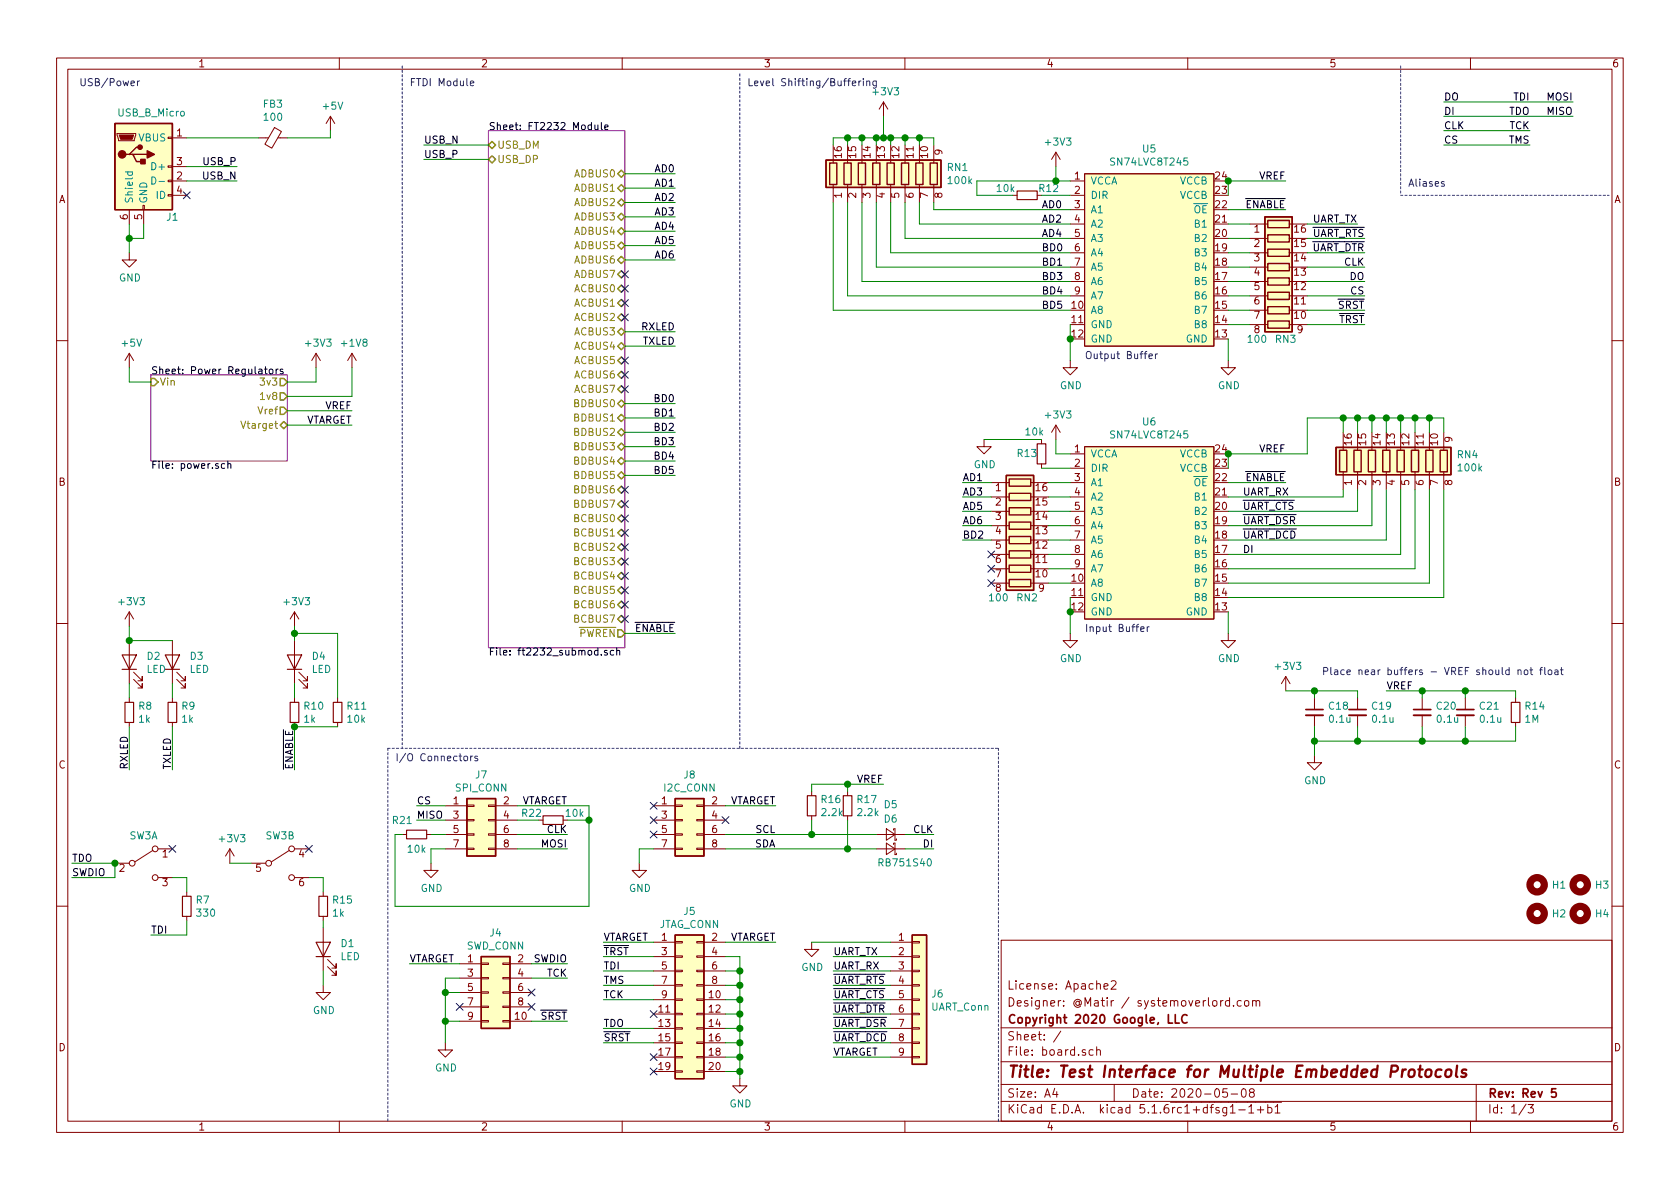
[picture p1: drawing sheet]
<svg xmlns="http://www.w3.org/2000/svg" width="297mm" height="210mm" viewBox="0 0 297 210" stroke-linecap="round" stroke-linejoin="round" font-family="sans-serif">
<g fill="none" stroke="#840000" stroke-width=".18">
<path d="M10 10.3h277v189.9h-277zM12 12.2h273v186.1h-273zM60 10.3v1.9M110 10.3v1.9M156.2 18l-.8 1.3M156.2 18v2.6M156.2 18l.8 1.3M160 10.3v1.9M210 10.3v1.9M260 10.3v1.9M20.7 23.6h3.3v.3l-.3 1h-2.7zM22.9 37.1v2.5"/>
<path d="M25.3 36.3h.2v.8h-.2zM25.4 37.1v2.5M29.7 34.4h.8v.3h-.8zM29.7 31.9h.8v.2h-.8zM29.7 29.3h.8v.3h-.8zM29.7 24.3h.8v.2h-.8zM30.5 34.5h2.5M30.5 24.4h2.5M30.5 32h2.5M30.5 29.5h2.5M45.7 24.4h1.8M48.5 22.5l1.3 .8-1.7 2.9-1.3-.7z"/>
<path d="M49.1 24.4h1.7M58.4 20.6l-.7 1.2M58.4 20.6v2.5M58.4 20.6l.8 1.2M147.3 28.2v.6M147.3 32.6v3.2M149.9 28.2v.6M149.9 32.6v3.2M152.4 28.2v.6M152.4 32.6v3.2M154.9 28.2v.6M154.9 32.6v3.2"/>
<path d="M157.5 28.2v.6M157.5 32.6v3.2M160 28.2v.6M160 32.6v3.2M162.6 28.2v.6M162.6 32.6v3.2M165.1 25.6v3.2M165.1 32.6v3.2M179.1 34.5h.7M186.7 26.9l-.8 1.3M186.7 26.9v2.6M186.7 26.9l.8 1.3"/>
<path d="M189.2 39.6h2.6M189.2 34.5h2.6M189.2 32h2.6M189.2 37.1h2.6M191.8 30.7h22.8v30.5h-22.8zM221 39.6h3.2M228 39.6h.6M22.9 44.7v1.3h1.2l-1.2 1.2-1.3-1.2h1.3M189.2 42.2h2.6M189.2 44.7h2.6M189.2 47.2h2.6M189.2 49.8h2.6"/>
<path d="M189.2 52.3h2.6M221 42.2h3.2M221 44.7h3.2M221 47.2h3.2M221 49.8h3.2M221 52.3h3.2M221 54.9h3.2M221 57.4h3.2M228 42.2h.6M228 44.7h.6M228 47.2h.6M228 49.8h.6"/>
<path d="M228 52.3h.6M228 54.9h.6M228 57.4h3.1M10 60.2h2M22.9 62.5l-.8 1.2M22.9 62.5v2.5M22.9 62.5l.7 1.2M55.9 62.5l-.8 1.2M55.9 62.5v2.5M55.9 62.5l.7 1.2M62.2 62.5l-.7 1.2M62.2 62.5v2.5"/>
<path d="M62.2 62.5l.8 1.2M174 77.7v1.3h1.3l-1.3 1.3-1.3-1.3h1.3M184.1 77.7v.8M186.7 75.2v2.5M186.7 75.2l-.8 1.2M186.7 75.2l.8 1.2M189.2 63.7v1.3h1.3l-1.3 1.3-1.2-1.3h1.2M191.8 79h22.8v30.5h-22.8zM217.2 63.7v1.3h1.2l-1.2 1.3-1.3-1.3h1.3M237.5 79v.6M240 79v.6M242.6 79v.6"/>
<path d="M245.1 79v.6M247.6 79v.6M250.2 79v.6M252.7 79v.6M255.3 76.4v3.2M285 60.2h2M175.3 85.3h3.1M175.3 87.9h3.1M175.3 90.4h3.1M175.3 93h3.1M175.3 95.5h3.1M175.3 98h3.1"/>
<path d="M182.2 85.3h.7M182.2 87.9h.7M182.2 90.4h.7M182.2 93h.7M182.2 95.5h.7M182.2 98h.7M184.1 82v.8M189.2 80.3h2.6M189.2 82.8h2.6M189.2 85.3h2.6M189.2 87.9h2.6M189.2 90.4h2.6"/>
<path d="M189.2 93h2.6M189.2 95.5h2.6M189.2 98h2.6M237.5 83.4v3.2M240 83.4v3.2M242.6 83.4v3.2M245.1 83.4v3.2M247.6 83.4v3.2M250.2 83.4v3.2M252.7 83.4v3.2M255.3 83.4v3.2M10 110.3h2"/>
<path d="M22.9 108.2v2.5M22.9 113.3v7.6M22.9 108.2l-.8 1.3M22.9 108.2l.7 1.3M23.6 118.9l1.5 1.5v-.8v.8h-.7M30.5 113.3v7.6M31.2 118.9l1.6 1.5v-.8v.8h-.8M52.1 108.2v2.5M52.1 113.3v7.6M52.1 108.2l-.8 1.3M52.1 108.2l.7 1.3M52.8 118.9l1.6 1.5v-.8v.8h-.8"/>
<path d="M175.3 100.6h3.1M175.3 103.1h3.1M182.2 100.6h.7M182.2 103.1h3.2M189.2 112v1.3h1.3l-1.3 1.2-1.2-1.2h1.2M189.2 100.6h2.6M217.2 112v1.3h1.2l-1.2 1.2-1.3-1.2h1.3M227.3 119.6l-.7 1.3M227.3 119.6v2.6M227.3 119.6l.8 1.3M285 110.3h2M22.9 123.4v.8"/>
<path d="M22.9 127.8v.7M23.6 120.1l1.5 1.6v-.8v.8h-.7M30.5 123.4v.8M30.5 127.8v.7M31.2 120.1l1.6 1.6v-.8v.8h-.8M52.1 123.4v.8M52.1 127.8v.7M52.8 120.1l1.6 1.6v-.8v.8h-.8M59.7 123.4v.8M59.7 127.8v.7M143.5 139.9v.8M149.9 139.9v.8"/>
<path d="M232.4 133.6v1.3h1.3l-1.3 1.2-1.3-1.2h1.3M232.4 123.4v2.1M232.4 126.5v2M240 123.4v2.1M240 126.5v2M251.5 123.4v2.1M251.5 126.5v2M259.1 123.4v2.1M259.1 126.5v2M268 123.4v.8M268 127.8v.7M20.3 152.6h2.6"/>
<path d="M27.1 150.4l-3.2 2M27.9 150.1h2.6M27.9 155.2h2.6M33 157.7v.8M40.6 150.1l-.7 1.3M40.6 150.1v2.5M40.6 150.1l.8 1.3M44.4 152.6h2.6M51.2 150.4l-3.2 2M52.1 150.1h2.5M52.1 155.2h2.5M57.1 157.7v.8"/>
<path d="M71.1 147.6h.8M75.4 147.6h.8M76.2 152.6v1.3h1.3l-1.3 1.3-1.3-1.3h1.3M78.7 150.1h3.8M78.7 142.5h3.8M78.7 145h3.8M78.7 147.6h3.8M82.5 150h1.3v.2h-1.3zM82.5 147.4h1.3v.3h-1.3zM82.5 142.4h1.3v.2h-1.3zM82.5 144.9h1.3v.3h-1.3zM86.4 150h1.2v.2h-1.2z"/>
<path d="M86.4 147.4h1.2v.3h-1.2zM86.4 142.4h1.2v.2h-1.2zM86.4 144.9h1.2v.3h-1.2zM87.6 150.1h3.8M87.6 142.5h3.8M87.6 145h3.8M87.6 147.6h3.8M99.6 145h.7M113 152.6v1.3h1.3l-1.3 1.3-1.2-1.3h1.2M115.6 150.1h3.8M115.6 142.5h3.8M115.6 145h3.8"/>
<path d="M115.6 147.6h3.8M119.4 150h1.2v.2h-1.2zM119.4 147.4h1.2v.3h-1.2zM119.4 142.4h1.2v.2h-1.2zM119.4 144.9h1.2v.3h-1.2zM123.2 150h1.3v.2h-1.3zM123.2 147.4h1.3v.3h-1.3zM123.2 142.4h1.3v.2h-1.3zM123.2 144.9h1.3v.3h-1.3zM124.5 150.1h3.8M124.5 142.5h3.8M124.5 145h3.8"/>
<path d="M124.5 147.6h3.8M143.5 144.3v.7M149.9 144.3v.7M154.9 150.1h5.1M154.9 147.6h5.1M156.7 149.1l1.5 1-1.5 1zM156.7 146.6l1.5 1-1.5 1zM158 149.3v-.2h.2v2h.3v-.2M158 146.8v-.2h.2v2h.3v-.3M10 160.2h2M33 162v.8M57.1 174.2v1.3h1.3l-1.3 1.3-1.2-1.3h1.2"/>
<path d="M57.1 162v.8M57.1 164.1v7.6M57.9 170.9l1.5 1.6v-.8v.8h-.7M57.9 169.7l1.5 1.5v-.8v.8h-.7M81.3 170.4h3.8M81.3 173h3.8M81.3 175.5h3.8M81.3 178h3.8M85.1 177.9h1.3v.3h-1.3zM85.1 172.8h1.3v.3h-1.3zM85.1 170.3h1.3v.3h-1.3zM85.1 175.4h1.3v.2h-1.3z"/>
<path d="M88.9 177.9h1.3v.3h-1.3zM88.9 172.8h1.3v.3h-1.3zM88.9 170.3h1.3v.3h-1.3zM88.9 175.4h1.3v.2h-1.3zM90.2 170.4h3.8M90.2 173h3.8M90.2 175.5h3.8M90.2 178h3.8M115.6 166.6h3.8M115.6 169.2h3.8M115.6 171.7h3.8M115.6 174.2h3.8"/>
<path d="M115.6 176.8h3.8M115.6 179.3h3.8M119.4 179.2h1.2v.2h-1.2zM119.4 174.1h1.2v.3h-1.2zM119.4 171.6h1.2v.2h-1.2zM119.4 169h1.2v.3h-1.2zM119.4 166.5h1.2v.2h-1.2zM119.4 176.7h1.2v.2h-1.2zM123.2 179.2h1.3v.2h-1.3zM123.2 174.1h1.3v.3h-1.3zM123.2 171.6h1.3v.2h-1.3zM123.2 169h1.3v.3h-1.3z"/>
<path d="M123.2 166.5h1.3v.2h-1.3zM123.2 176.7h1.3v.2h-1.3zM124.5 166.6h3.8M124.5 169.2h3.8M124.5 171.7h3.8M124.5 174.2h3.8M124.5 176.8h3.8M124.5 179.3h3.8M143.5 166.6v1.3h1.3l-1.3 1.3-1.3-1.3h1.3M157.5 166.6h3.8M157.5 169.2h3.8M157.5 171.7h3.8"/>
<path d="M157.5 174.2h3.8M157.5 176.8h3.8M157.5 179.3h3.8M161.3 179.2h1.3v.2h-1.3zM161.3 174.1h1.3v.3h-1.3zM161.3 171.6h1.3v.2h-1.3zM161.3 169h1.3v.3h-1.3zM161.3 166.5h1.3v.2h-1.3zM161.3 176.7h1.3v.2h-1.3zM177 166.3h108v32h-108zM195.2 174.4l.7-.1-.1-.3-.4-.1-.2 .2 .1 .7h.5M196.5 173.6l.2-.2h.4l.2 .5-.9 1h.9"/>
<path d="M215.8 176.9v1M216.3 176.9l-.3 .1-.2 .2M217.4 177l-.4-.1-.3 .3v.6l.3 .1 .4-.1M217.4 176.4v1.5M218.1 177.8v.1M219.5 177l-.5-.1-.3 .3 .1 .6 .2 .1 .5-.1M220.1 177.1l.2-.2 .5 .2v.7l-.3 .1-.4-.1zM221.5 177.1l.2-.2 .3 .1 .1 .9M221.5 176.9v1M222.1 177.1l.2-.2 .4 .1v.9M285 160.2h2M60 198.3v1.9"/>
<path d="M78.7 184.4v1.3h1.3l-1.3 1.2-1.2-1.2h1.2M81.3 180.6h3.8M85.1 180.5h1.3v.2h-1.3zM88.9 180.5h1.3v.2h-1.3zM90.2 180.6h3.8M110 198.3v1.9M115.6 181.9h3.8M115.6 184.4h3.8M115.6 186.9h3.8M115.6 189.5h3.8M119.4 181.7h1.2v.3h-1.2zM119.4 184.3h1.2v.2h-1.2z"/>
<path d="M119.4 186.8h1.2v.3h-1.2zM119.4 189.4h1.2v.2h-1.2zM123.2 181.7h1.3v.3h-1.3zM123.2 184.3h1.3v.2h-1.3zM123.2 186.8h1.3v.3h-1.3zM123.2 189.4h1.3v.2h-1.3zM124.5 181.9h3.8M124.5 184.4h3.8M124.5 186.9h3.8M124.5 189.5h3.8M130.8 190.7v1.3h1.3l-1.3 1.3-1.3-1.3h1.3M157.5 181.9h3.8"/>
<path d="M157.5 184.4h3.8M157.5 186.9h3.8M160 198.3v1.9M161.3 181.7h1.3v.3h-1.3zM161.3 184.3h1.3v.2h-1.3zM161.3 186.8h1.3v.3h-1.3zM177 194.8h108M177 191.8h108M177 187.8h108M177 181.8h108M186.5 192.5l-.4 1h1M186.8 193v1"/>
<path d="M187.6 182.3l-1.3 2M193.3 185.7l-.5-.1-.2 .3 .1 .6h.6M193.9 185.7h.1a.37 .37 0 0 1 .6 .1v.8M193.9 185.1v1.5M197 191.8v3M210 198.3v1.9M215.9 194.9h10.7M216.9 195.8v1.2l-.3 .3h-.3M216.9 195.9l-.4-.1-.3 .3 .1 .6h.6M217 192.5h-.7l-.1 .7 .2-.1 .5 .1 .1 .2v.5l-.2 .1-.6-.1M217.5 195.8l.5-.5v1.5M217.5 196.8h.9"/>
<path d="M217.7 193.5h1.1M219 196.3h1.2M219.6 192.7l.4-.2a.94 .94 0 0 1 0 1.5 .82 .82 0 0 1-.4-1.3zM220.8 195.8l.4-.5v1.5M220.8 196.8h.9M221.2 193.2l-.3-.3 .1-.2 .2-.2 .4 .1 .2 .2-.1 .2-.6 .2a.48 .48 0 0 0-.1 .7l.2 .1 .5-.1a.48 .48 0 0 0-.1-.7h-.1M222.3 196.3h1.1M222.9 195.7v1.1M224.2 195.9l.4-.1 .3 .3-.1 .6-.2 .1-.4-.1M224.2 195.3v1.5M225.5 195.8l.4-.5v1.5M225.5 196.8h.8"/>
<path d="M260 198.3v1.9M261 191.8v6.5M269.8 195.2l-1.2 2M270.2 195.3h.9l-.5 .6 .4 .1v.7l-.2 .1-.6-.1"/>
<circle cx="23.4" cy="152.6" r=".51"/>
<circle cx="27.4" cy="155.2" r=".51"/>
<circle cx="27.4" cy="150.1" r=".51"/>
<circle cx="47.5" cy="152.6" r=".51"/>
<circle cx="51.6" cy="155.2" r=".51"/>
<circle cx="51.6" cy="150.1" r=".51"/>
</g>
<path d="M230.9 125.5h3M238.5 125.5h3.1M249.9 125.5h3.1M257.6 125.5h3M206.6 179.4v1.5h.7M207.8 179.4v1.5h.7M209.9 179.6a.7 .7 0 0 0-.9 .2 .7 .7 0 0 0 .1 .9 .55 .55 0 0 0 .8 .1M275.1 192.5h-.7l-.1 .7 .2-.1 .5 .1 .2 .2-.1 .5-.2 .1-.6-.1" fill="none" stroke="#840000" stroke-width=".3"/>
<path d="M249.3 189.2a.51 .51 0 0 1 .8 .3v.6a.54 .54 0 0 1-.6 .4 .54 .54 0 0 1-.5-.4l.1-.6zM250.8 189.1h.7M251.1 188.4l-.2 1.8 .1 .1 .4 .1M252.2 189.3a.53 .53 0 0 1 .5-.2 .53 .53 0 0 1 .4 .4l-.1 .6a.54 .54 0 0 1-.5 .4 .54 .54 0 0 1-.5-.4zM254.9 189.2a.68 .68 0 0 0-1 .3l-.1 .6 .1 .2 .2 .1 .6-.1M255.7 189.3a.53 .53 0 0 1 .5-.2 .53 .53 0 0 1 .4 .4v.6a.54 .54 0 0 1-.6 .4 .54 .54 0 0 1-.5-.4zM257.6 188.4l-.2 1.8 .3 .2M259.3 189.2a.49 .49 0 0 0-.8 .3v.2l.5 .1 .3 .3-.4 .3-.6-.1" fill="none" stroke="#840000" stroke-width=".41"/>
<path d="M86.4 23.1h24.1v91.4h-24.1zM26.7 66.3h24.1v15.2h-24.1z" fill="none" stroke="#840084" stroke-width=".18"/>
<g fill="none" stroke="#000" stroke-width=".18">
<path d="M105.2 22.1v.8h.3l.2-.1M105.7 22.1v.8M106.3 21.7v1.1l.2 .1M106.9 22.5l.6-.1v-.3h-.4l-.2 .2 .1 .6h.5M46.8 65.3h.4M46.9 64.8v1.1l.3 .2M47.7 65.4l.1-.1 .4 .1 .1 .5-.2 .2h-.3l-.1-.1zM48.8 65.3v.8M49.2 65.3h-.3l-.1 .2M50 65.3h-.3l-.2 .2 .1 .1 .4 .2v.3h-.5M39.7 82h-.3l-.3 .2 .1 .6h.5M40.3 82.1l.2-.1h.3v.8"/>
<path d="M40.3 81.6v1.2M106.3 115.7v.1M107.3 115.1l-.3-.1-.1 .2v.2l.4 .1v.3h-.4M108.5 115.1l-.4-.1-.2 .2 .1 .6h.5M109 115.1l.2-.1 .3 .1 .1 .7M109 114.6v1.2"/>
</g>
<g fill="none" stroke="#848400" stroke-width=".25">
<path d="M86.4 25.6l.6-.6 .6 .6-.6 .7zM86.4 28.2l.6-.6 .6 .6-.6 .6zM109.2 38.3l.7-.6 .6 .6-.6 .7zM109.2 35.8l.7-.6 .6 .6-.6 .6zM109.2 33.3l.7-.7 .6 .7-.6 .6zM109.2 30.7l.7-.6 .6 .6-.6 .7zM109.2 58.7l.7-.7 .6 .7-.6 .6zM109.2 56.1l.7-.6 .6 .6-.6 .7zM109.2 53.6l.7-.6 .6 .6-.6 .6zM109.2 51l.7-.6 .6 .6-.6 .7zM109.2 48.5l.7-.6 .6 .6-.6 .6zM109.2 46l.7-.7 .6 .7-.6 .6z"/>
<path d="M109.2 43.4l.7-.6 .6 .6-.6 .7zM109.2 40.9l.7-.6 .6 .6-.6 .6zM26.7 66.9h.6l.6 .7-.6 .6h-.6zM49.5 66.9h.7l.6 .7-.6 .6h-.7zM49.5 69.5h.7l.6 .6-.6 .6h-.7zM49.5 72h.7l.6 .6-.6 .7h-.7zM50.2 74.5l.6 .7-.6 .6-.7-.6zM109.2 79l.7-.6 .6 .6-.6 .6zM109.2 76.4l.7-.6 .6 .6-.6 .7zM109.2 73.9l.7-.6 .6 .6-.6 .6zM109.2 71.4l.7-.7 .6 .7-.6 .6zM109.2 68.8l.7-.6 .6 .6-.6 .7z"/>
<path d="M109.2 66.3l.7-.6 .6 .6-.6 .6zM109.2 61.2l.7-.6 .6 .6-.6 .6zM109.9 63.1l.6 .6-.6 .7-.7-.7zM109.2 99.3l.7-.6 .6 .6-.6 .6zM109.2 96.8l.7-.7 .6 .7-.6 .6zM109.2 94.2l.7-.6 .6 .6-.6 .7zM109.2 91.7l.7-.6 .6 .6-.6 .6zM109.2 89.1l.7-.6 .6 .6-.6 .7zM109.2 86.6l.7-.6 .6 .6-.6 .6zM109.2 84.1l.7-.7 .6 .7-.6 .6zM109.2 81.5l.7-.6 .6 .6-.6 .7zM109.2 111.4h.7l.6 .6-.6 .6h-.7z"/>
<path d="M109.2 109.5l.7-.7 .6 .7-.6 .6zM109.2 106.9l.7-.6 .6 .6-.6 .7zM109.2 104.4l.7-.6 .6 .6-.6 .6zM109.2 101.8l.7-.6 .6 .6-.6 .7z"/>
</g>
<path d="M42.6 74.5l.4 1.2 .4-1.2" fill="none" stroke="#848400" stroke-width=".18"/>
<path d="M230.9 126.5h3M238.5 126.5h3.1M249.9 126.5h3.1M257.6 126.5h3" fill="none" stroke="#840000" stroke-width=".33"/>
<g fill="none" stroke="#840000" stroke-width=".2">
<path d="M179.8 33.8h3.6v1.5h-3.6zM183.4 78.5h1.5v3.5h-1.5zM21.6 115.8h2.5l-1.2 2.6zM21.6 118.4h2.5M29.2 115.8h2.5l-1.2 2.6zM29.2 118.4h2.5M50.8 115.8h2.5l-1.2 2.6zM50.8 118.4h2.5M22.1 124.2h1.5v3.6h-1.5zM29.7 124.2h1.5v3.6h-1.5zM51.3 124.2h1.5v3.6h-1.5zM58.9 124.2h1.6v3.6h-1.6z"/>
<path d="M267.2 124.2h1.5v3.6h-1.5zM32.3 158.5h1.5v3.5h-1.5zM56.4 158.5h1.5v3.5h-1.5zM71.9 146.8h3.5v1.5h-3.5zM96 144.3h3.6v1.5h-3.6zM142.7 140.7h1.6v3.6h-1.6zM149.1 140.7h1.5v3.6h-1.5zM55.9 166.6h2.5l-1.3 2.6zM55.9 169.2h2.5"/>
</g>
<g fill="none" stroke="#840000" stroke-width="1.3">
<circle cx="271.8" cy="156.5" r="1.27"/>
<circle cx="279.4" cy="156.5" r="1.27"/>
<circle cx="271.8" cy="161.5" r="1.27"/>
<circle cx="279.4" cy="161.5" r="1.27"/>
</g>
<g fill="#ffffc2" stroke="#ffffc2" stroke-width=".18">
<path d="M191.8 79h22.8v30.5h-22.8z"/>
<path d="M146 28.3h20.4v4.8h-20.4z"/>
<path d="M161.3 165.3h2.5v22.9h-2.5z"/>
<path d="M223.6 38.3h4.9v20.4h-4.9z"/>
<path d="M119.4 165.3h5.1v25.4h-5.1z"/>
<path d="M85.1 169.2h5.1v12.7h-5.1z"/>
<path d="M236.2 79.1h20.3v4.8h-20.3z"/>
<path d="M177.9 84.1h4.9v20.3h-4.9z"/>
<path d="M82.5 141.2h5.1v10.2h-5.1z"/>
<path d="M119.4 141.2h5.1v10.2h-5.1z"/>
<path d="M20.3 21.8h10.2v15.3h-10.2z"/>
<path d="M191.8 30.7h22.8v30.5h-22.8z"/>
</g>
<g fill="none" stroke="#840000" stroke-width=".25">
<path d="M20.3 21.8h10.2v15.3h-10.2zM22.9 27.3h.6l.6 1.3h1.3M23.5 27.3h2.5M24.8 26h-.7l-1.2 1.3h-.7M146 28.3h20.4v4.8h-20.4zM146.7 28.8h1.3v3.8h-1.3zM149.2 28.8h1.3v3.8h-1.3zM151.8 28.8h1.2v3.8h-1.2zM154.3 28.8h1.3v3.8h-1.3zM156.8 28.8h1.3v3.8h-1.3zM159.4 28.8h1.3v3.8h-1.3zM161.9 28.8h1.3v3.8h-1.3z"/>
<path d="M164.5 28.8h1.2v3.8h-1.2zM223.6 38.3h4.9v20.4h-4.9zM224.2 39h3.8v1.3h-3.8zM224.2 41.5h3.8v1.3h-3.8zM224.2 44.1h3.8v1.2h-3.8zM224.2 46.6h3.8v1.3h-3.8zM224.2 49.1h3.8v1.3h-3.8zM224.2 51.7h3.8v1.3h-3.8zM224.2 54.2h3.8v1.3h-3.8zM224.2 56.8h3.8v1.2h-3.8zM236.2 79.1h20.3v4.8h-20.3zM236.9 79.6h1.2v3.8h-1.2z"/>
<path d="M239.4 79.6h1.3v3.8h-1.3zM241.9 79.6h1.3v3.8h-1.3zM244.5 79.6h1.2v3.8h-1.2zM247 79.6h1.3v3.8h-1.3zM249.6 79.6h1.2v3.8h-1.2zM252.1 79.6h1.3v3.8h-1.3zM254.6 79.6h1.3v3.8h-1.3zM177.9 84.1h4.9v20.3h-4.9zM178.4 84.7h3.8v1.3h-3.8zM178.4 87.2h3.8v1.3h-3.8zM178.4 89.8h3.8v1.3h-3.8zM178.4 92.3h3.8v1.3h-3.8z"/>
<path d="M178.4 94.9h3.8v1.2h-3.8zM178.4 97.4h3.8v1.3h-3.8zM178.4 99.9h3.8v1.3h-3.8zM178.4 102.5h3.8v1.3h-3.8zM82.5 141.2h5.1v10.2h-5.1zM119.4 141.2h5.1v10.2h-5.1zM85.1 169.2h5.1v12.7h-5.1zM119.4 165.3h5.1v25.4h-5.1zM161.3 165.3h2.5v22.9h-2.5z"/>
</g>
<g fill="#840000" stroke="#840000" stroke-width=".25">
<path d="M24.9 28.2h.8v.8h-.8z"/>
<path d="M26 26.7l1.3 .6-1.3 .6z"/>
<circle cx="21.6" cy="27.3" r=".63"/>
<circle cx="24.8" cy="26" r=".38"/>
</g>
<path d="M21.1 23.9h2.5l-.2 .7h-2.1z" fill="#840000" stroke="#840000" stroke-width=".18"/>
<path d="M22.1 30.4h1.3M22.6 30.4v.4l.2 .2 .6-.1v-.5M26.8 31.3a.64 .64 0 0 1 .8 .6 .64 .64 0 0 1-.8 .7zM28.1 32.1h1" fill="none" stroke="#008484" stroke-width=".18"/>
<path d="M71.1 11.7v120.6M247.6 11.7v22.8M247.6 34.5h36.9M68.6 132.3v66.1M68.6 132.3h107.9M130.8 132.3v-119.4M176.5 132.3v66.1" fill="none" stroke="#0000c2" stroke-width=".18" stroke-dasharray=".4 .4"/>
<g fill="none" stroke="#008400" stroke-width=".18">
<path d="M255.3 18h22.8M22.9 39.6v5.1M25.4 39.6v2.6h-2.5M33 32h8.9M33 24.4h12.7M33 29.5h8.9M58.4 23.1v1.3h-7.6M74.9 25.6h11.5M74.9 28.2h11.5M110.5 38.3h8.9M110.5 35.8h8.9M110.5 33.3h8.9"/>
<path d="M110.5 30.7h8.9M147.3 35.8v19.1h41.9M147.3 25.6v-1.2h17.8v1.2M149.9 35.8v16.5h39.3M149.9 24.4v1.2M152.4 35.8v14h36.8M152.4 24.4v1.2M154.9 35.8v11.4h34.3M154.9 24.4v1.2M156.2 20.6v3.8M157.5 35.8v8.9h31.7M157.5 24.4v1.2"/>
<path d="M160 35.8v6.4h29.2M160 24.4v1.2M162.6 35.8v3.8h26.6M162.6 24.4v1.2M165.1 35.8v1.3h24.1M184.1 34.5h5.1M186.7 29.5v2.5M189.2 32h-16.5v2.5h6.4M217.2 39.6h3.8M217.2 37.1h10.1M227.3 32h-10.1v2.5M231.1 39.6h8.9"/>
<path d="M255.3 23.1h15.2M255.3 20.6h22.8M255.3 25.6h15.2M110.5 40.9h8.9M110.5 46h8.9M110.5 43.4h8.9M110.5 58.7h8.9M189.2 57.4v6.3M217.2 44.7h3.8M217.2 42.2h3.8M217.2 54.9h3.8M217.2 57.4h3.8"/>
<path d="M217.2 52.3h3.8M217.2 47.2h3.8M217.2 49.8h3.8M217.2 59.9v3.8M231.1 44.7h10.2M231.1 42.2h10.2M231.1 54.9h10.2M231.1 57.4h10.2M231.1 52.3h10.2M231.1 47.2h10.2M231.1 49.8h10.2M22.9 65v2.6h3.8"/>
<path d="M50.8 75.2h11.4M50.8 72.6h11.4M55.9 65v2.6h-5.1M62.2 65v5.1h-11.4M110.5 76.4h8.9M110.5 79h8.9M110.5 73.9h8.9M110.5 71.4h8.9M110.5 61.2h8.9M174 77.7h10.1M186.7 77.7v2.6h2.5M237.5 73.9v2.5"/>
<path d="M240 73.9v2.5M242.6 73.9v2.5M245.1 73.9v2.5M247.6 73.9v2.5M250.2 73.9v2.5M252.7 73.9v2.5M255.3 76.4v-2.5h-24.2v6.4h-13.9v2.5M110.5 81.5h8.9M110.5 84.1h8.9M170.2 87.9h5.1M170.2 95.5h5.1M170.2 90.4h5.1"/>
<path d="M170.2 93h5.1M170.2 85.3h5.1M184.1 82.8h5.1M185.4 87.9h3.8M185.4 95.5h3.8M185.4 90.4h3.8M185.4 93h3.8M185.4 85.3h3.8M185.4 98h3.8M217.2 85.3h10.1M237.5 86.6v1.3h-20.3M240 86.6v3.8h-22.8"/>
<path d="M242.6 86.6v6.4h-25.4M245.1 86.6v8.9h-27.9M247.6 86.6v11.4h-30.4M250.2 86.6v14h-33M252.7 86.6v16.5h-35.5M255.3 86.6v19.1h-38.1M22.9 110.7v2.6h7.6M52.1 112h7.6v11.4M52.1 110.7v2.6M110.5 112h8.9M185.4 100.6h3.8M185.4 103.1h3.8"/>
<path d="M189.2 105.7v6.3M217.2 108.2v3.8M22.9 120.9v2.5M22.9 128.5v7.6M30.5 120.9v2.5M30.5 128.5v7.6M52.1 120.9v2.5M59.7 128.5h-7.6v7.6M149.9 138.7v1.2M156.2 138.7h-12.7v1.2M227.3 122.2h12.7v1.2M232.4 122.2v1.2"/>
<path d="M232.4 128.5v5.1M240 128.5v2.6M245.1 122.2h22.9v1.2M251.5 122.2v1.2M251.5 128.5v2.6M259.1 122.2v1.2M259.1 128.5v2.6M268 128.5v2.6h-35.6M12.7 152.6h7.6v2.6h-7.6M30.5 155.2h2.5v2.5M40.6 152.6h3.8M54.6 155.2h2.5v2.5"/>
<path d="M73.7 142.5h5M73.7 145h5M76.2 147.6h2.5M78.7 150.1h-2.5v2.5M91.4 142.5h12.7v17.8h-34.3v-12.7h1.3M91.4 147.6h8.9M91.4 145h3.8M91.4 150.1h8.9M100.3 145h3.8M115.6 150.1h-2.6v2.5M128.3 142.5h8.9M128.3 147.6h26.6"/>
<path d="M128.3 150.1h26.6M143.5 145v2.6M149.9 145v5.1M160 147.6h5.1M160 150.1h5.1M33 162.8v2.5h-6.3M57.1 162.8v1.3M57.1 171.7v2.5M72.4 170.4h8.9M78.7 175.5h2.6M81.3 173h-2.6v11.4M94 173h6.3"/>
<path d="M94 170.4h6.3M106.7 176.8h8.9M106.7 174.2h8.9M106.7 171.7h8.9M106.7 169.2h8.9M106.7 166.6h8.9M128.3 176.8h2.5M128.3 174.2h2.5M128.3 171.7h2.5M128.3 169.2h2.5v21.5M128.3 166.6h8.9M128.3 179.3h2.5"/>
<path d="M143.5 166.6h14M147.3 176.8h10.2M147.3 174.2h10.2M147.3 171.7h10.2M147.3 169.2h10.2M147.3 179.3h10.2M78.7 180.6h2.6M94 180.6h6.3M106.7 184.4h8.9M106.7 181.9h8.9M128.3 184.4h2.5M128.3 181.9h2.5"/>
<path d="M128.3 189.5h2.5M128.3 186.9h2.5M147.3 184.4h10.2M147.3 181.9h10.2M147.3 186.9h10.2"/>
</g>
<g fill="none" stroke="#0000c2" stroke-width=".18">
<path d="M23.2 14.7l.6-.1-.1-.2-.4-.1-.1 .2v.6h.5M24.3 14.3v.9M24.7 14.3l-.4 .2M83.2 14.7l.6-.1-.1-.2-.4-.1-.1 .2v.6h.5M150.7 14.7l.6-.1v-.2l-.4-.1-.2 .2 .1 .6h.5M151.9 14.3v.9M152.2 14.3l-.2 .1-.1 .1M152.7 13.9v.1M152.7 14.3v.9M153.2 14.4l.2-.1 .3 .1 .1 .8M153.2 14.3v.9M154.9 14.3v1.2l-.2 .1-.3-.1"/>
<path d="M154.9 14.4l-.3-.1-.3 .2 .2 .6h.4M255.3 32.2l-.3-.1-.2 .2 .1 .2 .4 .1v.3h-.5M203.1 63l.7-.1-.1-.3h-.4l-.2 .2 .1 .6h.5M204.3 62.6v.8M204.6 62.6l-.3 .2M201.7 111.2l.6-.1-.1-.2-.3-.1-.2 .2 .1 .6h.4M202.8 110.8v.9M203.2 110.8l-.4 .3M268.4 118.6l.2-.1h.3v.8M268.4 118.5v.8M269.6 118.5h.3l.3 .2-.2 .5-.3 .1-.2-.1zM270.5 118.5h.5"/>
<path d="M270.7 118v1.1l.3 .2M272.2 118.5h.5M272.7 118l-.3 .2v1.1M273.1 118v1.1l.2 .2M273.8 118.5h.3l.3 .2-.1 .5-.3 .1-.3-.2zM274.9 118.5h.5l.1 .8M275.5 118.8h-.4l-.2 .2v.2h.6M275.9 118.5h.5M276.1 118v1.1l.3 .2M82.1 133.8l.3-.1 .2 .1 .1 .5-.2 .2h-.3l-.1-.1zM83.2 133.7v.8M83.6 133.7l-.4 .2"/>
<path d="M84.4 133.8l-.3-.1-.2 .2 .1 .2 .4 .1v.3h-.5"/>
</g>
<g fill="#008400" stroke="#008400" stroke-width=".25">
<circle cx="237.5" cy="73.9" r=".51"/>
<circle cx="157.5" cy="24.4" r=".51"/>
<circle cx="130.8" cy="174.2" r=".51"/>
<circle cx="130.8" cy="171.7" r=".51"/>
<circle cx="20.3" cy="152.6" r=".51"/>
<circle cx="22.9" cy="113.3" r=".51"/>
<circle cx="259.1" cy="131.1" r=".51"/>
<circle cx="149.9" cy="24.4" r=".51"/>
<circle cx="78.7" cy="180.6" r=".51"/>
<circle cx="78.7" cy="175.5" r=".51"/>
<circle cx="259.1" cy="122.2" r=".51"/>
<circle cx="189.2" cy="108.2" r=".51"/>
<circle cx="152.4" cy="24.4" r=".51"/>
<circle cx="154.9" cy="24.4" r=".51"/>
<circle cx="232.4" cy="122.2" r=".51"/>
<circle cx="130.8" cy="176.8" r=".51"/>
<circle cx="130.8" cy="179.3" r=".51"/>
<circle cx="240" cy="73.9" r=".51"/>
<circle cx="130.8" cy="181.9" r=".51"/>
<circle cx="242.6" cy="73.9" r=".51"/>
<circle cx="130.8" cy="184.4" r=".51"/>
<circle cx="130.8" cy="186.9" r=".51"/>
<circle cx="245.1" cy="73.9" r=".51"/>
<circle cx="130.8" cy="189.5" r=".51"/>
<circle cx="247.7" cy="73.9" r=".51"/>
<circle cx="250.2" cy="73.9" r=".51"/>
<circle cx="252.7" cy="73.9" r=".51"/>
<circle cx="22.9" cy="42.2" r=".51"/>
<circle cx="156.2" cy="24.4" r=".51"/>
<circle cx="104.1" cy="145" r=".51"/>
<circle cx="186.7" cy="32" r=".51"/>
<circle cx="52.1" cy="128.5" r=".51"/>
<circle cx="217.2" cy="80.3" r=".51"/>
<circle cx="240" cy="131.1" r=".51"/>
<circle cx="217.2" cy="32" r=".51"/>
<circle cx="149.9" cy="138.7" r=".51"/>
<circle cx="251.5" cy="131.1" r=".51"/>
<circle cx="52.1" cy="112" r=".51"/>
<circle cx="162.6" cy="24.4" r=".51"/>
<circle cx="251.5" cy="122.2" r=".51"/>
<circle cx="160" cy="24.4" r=".51"/>
<circle cx="232.4" cy="131.1" r=".51"/>
<circle cx="189.2" cy="59.9" r=".51"/>
<circle cx="149.9" cy="150.1" r=".51"/>
<circle cx="143.5" cy="147.6" r=".51"/>
</g>
<g fill="none" stroke="#000084" stroke-width=".18">
<path d="M32.4 33.9l1.2 1.2M33.6 33.9l-1.2 1.2M109.9 55.5l1.2 1.2M109.9 47.9l1.2 1.2M109.9 50.4l1.2 1.3M109.9 53l1.2 1.2M111.1 55.5l-1.2 1.2M111.1 47.9l-1.2 1.2M111.1 50.4l-1.2 1.3M111.1 53l-1.2 1.2M109.9 63.1l1.2 1.3M109.9 65.7l1.2 1.2"/>
<path d="M109.9 68.2l1.2 1.2M111.1 63.1l-1.2 1.3M111.1 65.7l-1.2 1.2M111.1 68.2l-1.2 1.2M109.9 86l1.2 1.2M109.9 98.7l1.2 1.2M109.9 96.2l1.2 1.2M109.9 93.6l1.2 1.2M109.9 91.1l1.2 1.2M109.9 88.5l1.2 1.3M111.1 86l-1.2 1.2M111.1 98.7l-1.2 1.2"/>
<path d="M111.1 96.2l-1.2 1.2M111.1 93.6l-1.2 1.2M111.1 91.1l-1.2 1.2M111.1 88.5l-1.2 1.3M174.7 100l1.2 1.2M174.7 97.4l1.2 1.2M175.9 97.4l-1.2 1.2M175.9 100l-1.2 1.2M109.9 108.9l1.2 1.2M109.9 106.3l1.2 1.2M109.9 103.8l1.2 1.2M109.9 101.2l1.2 1.3"/>
<path d="M111.1 108.9l-1.2 1.2M111.1 106.3l-1.2 1.2M111.1 103.8l-1.2 1.2M111.1 101.2l-1.2 1.3M174.7 102.5l1.2 1.2M175.9 102.5l-1.2 1.2M29.9 149.5l1.2 1.2M31.1 149.5l-1.2 1.2M54 149.5l1.2 1.2M55.2 149.5l-1.2 1.2M115 141.9l1.2 1.2M115 144.4l1.2 1.2"/>
<path d="M115 147l1.2 1.2M116.2 141.9l-1.2 1.2M116.2 144.4l-1.2 1.2M116.2 147l-1.2 1.2M127.7 144.4l1.2 1.2M128.9 144.4l-1.2 1.2M80.7 177.4l1.2 1.3M81.9 177.4l-1.2 1.3M93.4 177.4l1.2 1.3M93.4 174.9l1.2 1.2M94.6 177.4l-1.2 1.3M94.6 174.9l-1.2 1.2"/>
<path d="M115 178.7l1.2 1.2M116.2 178.7l-1.2 1.2M115 186.3l1.2 1.2M115 188.9l1.2 1.2M116.2 186.3l-1.2 1.2M116.2 188.9l-1.2 1.2"/>
</g>
<text font-size="2.8" fill="#840000" x="178" y="190.5">Title: Test Interface for Multiple Embedded Protocols</text>
<g font-size="2.1" fill="#840000">
<text x="178" y="178">Designer: @Matir / systemoverlord.com</text>
<text x="178" y="175">License: Apache2</text>
<text x="178" y="184">Sheet: /</text>
<text x="178" y="181">Copyright 2020 Google, LLC</text>
<text x="178" y="186.7">File: board.sch</text>
<text x="178" y="196.9">KiCad E.D.A. kicad 5.1.6rc1+dfsg1-1+b1</text>
<text x="178" y="194.1">Size: A4</text>
<text x="200" y="194.1">Date: 2020-05-08</text>
<text x="263" y="194.1">Rev: Rev 5</text>
<text x="263" y="196.9">Id: 1/3</text>
</g>
<g font-size="1.8" fill="#840000">
<text x="35" y="11.9">1</text>
<text x="85" y="11.9">2</text>
<text x="135" y="11.9">3</text>
<text x="185" y="11.9">4</text>
<text x="235" y="11.9">5</text>
<text x="285" y="11.9">6</text>
<text x="31.3" y="24.1">1</text>
<text x="31.3" y="29.2">3</text>
<text x="148.8" y="27.9" transform="rotate(-90 148.8 27.9)">16</text>
<text x="151.4" y="27.9" transform="rotate(-90 151.4 27.9)">15</text>
<text x="153.9" y="27.9" transform="rotate(-90 153.9 27.9)">14</text>
<text x="156.5" y="27.9" transform="rotate(-90 156.5 27.9)">13</text>
<text x="159" y="27.9" transform="rotate(-90 159 27.9)">12</text>
<text x="161.5" y="27.9" transform="rotate(-90 161.5 27.9)">11</text>
<text x="164.1" y="27.9" transform="rotate(-90 164.1 27.9)">10</text>
<text x="166.6" y="27.4" transform="rotate(-90 166.6 27.4)">9</text>
<text x="10.4" y="35.9">A</text>
<text x="31.3" y="31.7">2</text>
<text x="31.3" y="34.3">4</text>
<text x="148.8" y="35" transform="rotate(-90 148.8 35)">1</text>
<text x="151.4" y="35" transform="rotate(-90 151.4 35)">2</text>
<text x="153.9" y="35" transform="rotate(-90 153.9 35)">3</text>
<text x="156.5" y="35" transform="rotate(-90 156.5 35)">4</text>
<text x="159" y="35" transform="rotate(-90 159 35)">5</text>
<text x="161.5" y="35" transform="rotate(-90 161.5 35)">6</text>
<text x="164.1" y="35" transform="rotate(-90 164.1 35)">7</text>
<text x="166.6" y="35" transform="rotate(-90 166.6 35)">8</text>
<text x="190" y="31.7">1</text>
<text x="190" y="34.3">2</text>
<text x="214.9" y="34.3">23</text>
<text x="214.9" y="31.7">24</text>
<text x="285.4" y="35.9">A</text>
<text x="22.6" y="38.8" transform="rotate(-90 22.6 38.8)">6</text>
<text x="25.1" y="38.8" transform="rotate(-90 25.1 38.8)">5</text>
<text x="190" y="36.8">3</text>
<text x="190" y="39.4">4</text>
<text x="190" y="41.9">5</text>
<text x="214.9" y="41.9">20</text>
<text x="214.9" y="39.4">21</text>
<text x="214.9" y="36.8">22</text>
<text x="221.8" y="41.1">1</text>
<text x="228.9" y="41.1">16</text>
<text x="190" y="44.4">6</text>
<text x="190" y="47">7</text>
<text x="214.9" y="47">18</text>
<text x="214.9" y="44.4">19</text>
<text x="221.8" y="43.7">2</text>
<text x="221.8" y="46.2">3</text>
<text x="228.9" y="46.2">14</text>
<text x="228.9" y="43.7">15</text>
<text x="190" y="49.5">8</text>
<text x="190" y="52.1">9</text>
<text x="214.9" y="52.1">16</text>
<text x="214.9" y="49.5">17</text>
<text x="221.8" y="48.8">4</text>
<text x="221.8" y="51.3">5</text>
<text x="221.8" y="53.8">6</text>
<text x="228.9" y="53.8">11</text>
<text x="228.9" y="51.3">12</text>
<text x="228.9" y="48.8">13</text>
<text x="189.5" y="54.6">10</text>
<text x="189.5" y="57.1">11</text>
<text x="189.5" y="59.7">12</text>
<text x="214.9" y="59.7">13</text>
<text x="214.9" y="57.1">14</text>
<text x="214.9" y="54.6">15</text>
<text x="221.8" y="56.4">7</text>
<text x="221.8" y="58.9">8</text>
<text x="228.9" y="56.4">10</text>
<text x="229.4" y="58.9">9</text>
<text x="190" y="80">1</text>
<text x="190" y="82.5">2</text>
<text x="214.9" y="82.5">23</text>
<text x="214.9" y="80">24</text>
<text x="239" y="78.7" transform="rotate(-90 239 78.7)">16</text>
<text x="241.6" y="78.7" transform="rotate(-90 241.6 78.7)">15</text>
<text x="244.1" y="78.7" transform="rotate(-90 244.1 78.7)">14</text>
<text x="246.6" y="78.7" transform="rotate(-90 246.6 78.7)">13</text>
<text x="249.2" y="78.7" transform="rotate(-90 249.2 78.7)">12</text>
<text x="251.7" y="78.7" transform="rotate(-90 251.7 78.7)">11</text>
<text x="254.3" y="78.7" transform="rotate(-90 254.3 78.7)">10</text>
<text x="256.8" y="78.2" transform="rotate(-90 256.8 78.2)">9</text>
<text x="10.4" y="85.9">B</text>
<text x="176" y="86.9">1</text>
<text x="176" y="89.4">2</text>
<text x="183.2" y="89.4">15</text>
<text x="183.2" y="86.9">16</text>
<text x="190" y="85.1">3</text>
<text x="190" y="87.6">4</text>
<text x="214.9" y="87.6">21</text>
<text x="214.9" y="85.1">22</text>
<text x="239" y="85.8" transform="rotate(-90 239 85.8)">1</text>
<text x="241.6" y="85.8" transform="rotate(-90 241.6 85.8)">2</text>
<text x="244.1" y="85.8" transform="rotate(-90 244.1 85.8)">3</text>
<text x="246.6" y="85.8" transform="rotate(-90 246.6 85.8)">4</text>
<text x="249.2" y="85.8" transform="rotate(-90 249.2 85.8)">5</text>
<text x="251.7" y="85.8" transform="rotate(-90 251.7 85.8)">6</text>
<text x="254.3" y="85.8" transform="rotate(-90 254.3 85.8)">7</text>
<text x="256.8" y="85.8" transform="rotate(-90 256.8 85.8)">8</text>
<text x="285.4" y="85.9">B</text>
<text x="176" y="91.9">3</text>
<text x="176" y="94.5">4</text>
<text x="183.2" y="94.5">13</text>
<text x="183.2" y="91.9">14</text>
<text x="190" y="90.2">5</text>
<text x="190" y="92.7">6</text>
<text x="190" y="95.2">7</text>
<text x="214.9" y="95.2">18</text>
<text x="214.9" y="92.7">19</text>
<text x="214.9" y="90.2">20</text>
<text x="176" y="97">5</text>
<text x="176" y="99.6">6</text>
<text x="183.2" y="99.6">11</text>
<text x="183.2" y="97">12</text>
<text x="190" y="97.8">8</text>
<text x="190" y="100.3">9</text>
<text x="214.9" y="100.3">16</text>
<text x="214.9" y="97.8">17</text>
<text x="176" y="102.1">7</text>
<text x="176" y="104.6">8</text>
<text x="183.2" y="102.1">10</text>
<text x="183.7" y="104.6">9</text>
<text x="189.5" y="102.9">10</text>
<text x="189.5" y="105.4">11</text>
<text x="189.5" y="107.9">12</text>
<text x="214.9" y="107.9">13</text>
<text x="214.9" y="105.4">14</text>
<text x="214.9" y="102.9">15</text>
<text x="10.4" y="135.9">C</text>
<text x="285.4" y="135.9">C</text>
<text x="80.2" y="142.2">1</text>
<text x="89.1" y="142.2">2</text>
<text x="117" y="142.2">1</text>
<text x="125.9" y="142.2">2</text>
<text x="80.2" y="144.8">3</text>
<text x="80.2" y="147.3">5</text>
<text x="80.2" y="149.9">7</text>
<text x="89.1" y="144.8">4</text>
<text x="89.1" y="147.3">6</text>
<text x="89.1" y="149.9">8</text>
<text x="117" y="144.8">3</text>
<text x="117" y="147.3">5</text>
<text x="117" y="149.9">7</text>
<text x="125.9" y="144.8">4</text>
<text x="125.9" y="147.3">6</text>
<text x="125.9" y="149.9">8</text>
<text x="21.1" y="154.2">2</text>
<text x="28.7" y="151.6">1</text>
<text x="45.2" y="154.2">5</text>
<text x="52.9" y="151.6">4</text>
<text x="28.7" y="156.7">3</text>
<text x="52.9" y="156.7">6</text>
<text x="117" y="166.4">1</text>
<text x="125.9" y="166.4">2</text>
<text x="158.9" y="166.4">1</text>
<text x="82.7" y="170.2">1</text>
<text x="82.7" y="172.7">3</text>
<text x="91.6" y="170.2">2</text>
<text x="91.6" y="172.7">4</text>
<text x="117" y="168.9">3</text>
<text x="117" y="171.4">5</text>
<text x="117" y="174">7</text>
<text x="125.9" y="168.9">4</text>
<text x="125.9" y="171.4">6</text>
<text x="125.9" y="174">8</text>
<text x="158.9" y="168.9">2</text>
<text x="158.9" y="171.4">3</text>
<text x="158.9" y="174">4</text>
<text x="82.7" y="175.3">5</text>
<text x="82.7" y="177.8">7</text>
<text x="91.6" y="175.3">6</text>
<text x="91.6" y="177.8">8</text>
<text x="116.5" y="179.1">11</text>
<text x="117" y="176.5">9</text>
<text x="125.4" y="176.5">10</text>
<text x="125.4" y="179.1">12</text>
<text x="158.9" y="176.5">5</text>
<text x="158.9" y="179.1">6</text>
<text x="10.4" y="185.9">D</text>
<text x="82.7" y="180.3">9</text>
<text x="91.1" y="180.3">10</text>
<text x="116.5" y="181.6">13</text>
<text x="116.5" y="184.1">15</text>
<text x="125.4" y="181.6">14</text>
<text x="125.4" y="184.1">16</text>
<text x="158.9" y="181.6">7</text>
<text x="158.9" y="184.1">8</text>
<text x="285.4" y="185.9">D</text>
<text x="116.5" y="186.7">17</text>
<text x="116.5" y="189.2">19</text>
<text x="125.4" y="186.7">18</text>
<text x="125.4" y="189.2">20</text>
<text x="158.9" y="186.7">9</text>
<text x="35" y="199.9">1</text>
<text x="85" y="199.9">2</text>
<text x="135" y="199.9">3</text>
<text x="185" y="199.9">4</text>
<text x="235" y="199.9">5</text>
<text x="285" y="199.9">6</text>
</g>
<g font-size="1.8" fill="#0000c2">
<text x="14" y="15.2">USB/Power</text>
<text x="72.4" y="15.2">FTDI Module</text>
<text x="132.1" y="15.2">Level Shifting/Buffering</text>
<text x="248.9" y="33">Aliases</text>
<text x="191.8" y="63.5">Output Buffer</text>
<text x="191.8" y="111.8">Input Buffer</text>
<text x="233.7" y="119.4">Place near buffers - VREF should not float</text>
<text x="69.8" y="134.6">I/O Connectors</text>
</g>
<g font-size="1.8" fill="#008484">
<text x="154.5" y="16.9">+3V3</text>
<text x="21" y="20.6">USB_B_Micro</text>
<text x="46.6" y="19">FB3</text>
<text x="46.8" y="21.4">100</text>
<text x="57.2" y="19.4">+5V</text>
<text x="24.6" y="25">VBUS</text>
<text x="185" y="25.7">+3V3</text>
<text x="196.7" y="29.3">SN74LVC8T245</text>
<text x="202.1" y="27">U5</text>
<text x="27.2" y="30.1">D+</text>
<text x="27.7" y="35.2">ID</text>
<text x="167.6" y="30.2">RN1</text>
<text x="167.8" y="32.6">100k</text>
<text x="176.3" y="34">10k</text>
<text x="183.8" y="34">R12</text>
<text x="192.8" y="32.6">VCCA</text>
<text x="192.8" y="35.2">DIR</text>
<text x="208.6" y="35.2">VCCB</text>
<text x="208.6" y="32.6">VCCB</text>
<text x="23.5" y="36.1" transform="rotate(-90 23.5 36.1)">Shield</text>
<text x="26" y="36.1" transform="rotate(-90 26 36.1)">GND</text>
<text x="29.5" y="39">J1</text>
<text x="192.8" y="37.7">A1</text>
<text x="192.8" y="40.3">A2</text>
<text x="211" y="37.7">OE</text>
<text x="211.4" y="40.3">B1</text>
<text x="192.8" y="42.8">A3</text>
<text x="192.8" y="45.3">A4</text>
<text x="192.8" y="47.9">A5</text>
<text x="211.4" y="47.9">B4</text>
<text x="211.4" y="45.3">B3</text>
<text x="211.4" y="42.8">B2</text>
<text x="21" y="49.8">GND</text>
<text x="192.8" y="50.4">A6</text>
<text x="192.8" y="53">A7</text>
<text x="211.4" y="53">B6</text>
<text x="211.4" y="50.4">B5</text>
<text x="192.8" y="55.5">A8</text>
<text x="192.8" y="58">GND</text>
<text x="211.4" y="58">B8</text>
<text x="211.4" y="55.5">B7</text>
<text x="21.6" y="61.3">+5V</text>
<text x="54.2" y="61.3">+3V3</text>
<text x="60.5" y="61.3">+1V8</text>
<text x="192.8" y="60.6">GND</text>
<text x="209.7" y="60.6">GND</text>
<text x="220.8" y="60.6">100</text>
<text x="225.6" y="60.6">RN3</text>
<text x="187.4" y="68.8">GND</text>
<text x="215.3" y="68.8">GND</text>
<text x="181.4" y="77">10k</text>
<text x="185" y="74">+3V3</text>
<text x="196.7" y="77.5">SN74LVC8T245</text>
<text x="202.1" y="75.2">U6</text>
<text x="172.2" y="82.8">GND</text>
<text x="180" y="80.8">R13</text>
<text x="192.8" y="80.9">VCCA</text>
<text x="192.8" y="83.4">DIR</text>
<text x="208.6" y="83.4">VCCB</text>
<text x="208.6" y="80.9">VCCB</text>
<text x="257.7" y="81">RN4</text>
<text x="257.9" y="83.4">100k</text>
<text x="192.8" y="86">A1</text>
<text x="192.8" y="88.5">A2</text>
<text x="211" y="86">OE</text>
<text x="211.4" y="88.5">B1</text>
<text x="192.8" y="91.1">A3</text>
<text x="192.8" y="93.6">A4</text>
<text x="211.4" y="93.6">B3</text>
<text x="211.4" y="91.1">B2</text>
<text x="192.8" y="96.1">A5</text>
<text x="192.8" y="98.7">A6</text>
<text x="192.8" y="101.2">A7</text>
<text x="211.4" y="101.2">B6</text>
<text x="211.4" y="98.7">B5</text>
<text x="211.4" y="96.1">B4</text>
<text x="21.2" y="107">+3V3</text>
<text x="50.4" y="107">+3V3</text>
<text x="175.1" y="106.3">100</text>
<text x="179.9" y="106.3">RN2</text>
<text x="192.8" y="103.8">A8</text>
<text x="192.8" y="106.3">GND</text>
<text x="211.4" y="106.3">B8</text>
<text x="211.4" y="103.8">B7</text>
<text x="192.8" y="108.8">GND</text>
<text x="209.7" y="108.8">GND</text>
<text x="25.9" y="119">LED</text>
<text x="26" y="116.7">D2</text>
<text x="33.5" y="119">LED</text>
<text x="33.7" y="116.7">D3</text>
<text x="55.1" y="119">LED</text>
<text x="55.2" y="116.7">D4</text>
<text x="187.4" y="117.1">GND</text>
<text x="215.3" y="117.1">GND</text>
<text x="225.6" y="118.5">+3V3</text>
<text x="24.6" y="125.5">R8</text>
<text x="32.2" y="125.5">R9</text>
<text x="53.8" y="125.5">R10</text>
<text x="61.5" y="125.5">R11</text>
<text x="235" y="125.5">C18</text>
<text x="242.6" y="125.5">C19</text>
<text x="254.1" y="125.5">C20</text>
<text x="261.7" y="125.5">C21</text>
<text x="269.7" y="125.5">R14</text>
<text x="24.6" y="127.8">1k</text>
<text x="32.2" y="127.8">1k</text>
<text x="53.8" y="127.8">1k</text>
<text x="61.5" y="127.8">10k</text>
<text x="235.2" y="127.8">0.1u</text>
<text x="242.8" y="127.8">0.1u</text>
<text x="254.2" y="127.8">0.1u</text>
<text x="261.8" y="127.8">0.1u</text>
<text x="269.6" y="127.8">1M</text>
<text x="84.1" y="137.7">J7</text>
<text x="121" y="137.7">J8</text>
<text x="80.6" y="140">SPI_CONN</text>
<text x="117.4" y="140">I2C_CONN</text>
<text x="145.3" y="142">R16</text>
<text x="151.6" y="142">R17</text>
<text x="156.4" y="142.9">D5</text>
<text x="230.6" y="138.7">GND</text>
<text x="22.9" y="148.4">SW3A</text>
<text x="38.9" y="148.9">+3V3</text>
<text x="47" y="148.4">SW3B</text>
<text x="69.5" y="145.7">R21</text>
<text x="92.4" y="144.4">R22</text>
<text x="100.1" y="144.4">10k</text>
<text x="145.4" y="144.3">2.2k</text>
<text x="151.7" y="144.3">2.2k</text>
<text x="156.4" y="145.5">D6</text>
<text x="72.2" y="150.8">10k</text>
<text x="155.7" y="153.2">RB751S40</text>
<text x="34.7" y="159.8">R7</text>
<text x="58.9" y="159.8">R15</text>
<text x="74.4" y="157.7">GND</text>
<text x="111.2" y="157.7">GND</text>
<text x="121" y="161.8">J5</text>
<text x="274.5" y="157.1">H1</text>
<text x="282.2" y="157.1">H3</text>
<text x="34.9" y="162.1">330</text>
<text x="58.9" y="162.1">1k</text>
<text x="60.3" y="167.5">D1</text>
<text x="82.5" y="167.9">SWD_CONN</text>
<text x="86.7" y="165.6">J4</text>
<text x="116.5" y="164.1">JTAG_CONN</text>
<text x="274.5" y="162.2">H2</text>
<text x="282.2" y="162.2">H4</text>
<text x="60.2" y="169.8">LED</text>
<text x="141.7" y="171.7">GND</text>
<text x="55.3" y="179.3">GND</text>
<text x="164.6" y="178.7">UART_Conn</text>
<text x="164.8" y="176.4">J6</text>
<text x="76.9" y="189.5">GND</text>
<text x="129" y="195.8">GND</text>
</g>
<g font-size="1.8">
<text x="255.3" y="17.8">DO</text>
<text x="267.7" y="17.8">TDI</text>
<text x="273.6" y="17.8">MOSI</text>
<text x="86.4" y="23">Sheet: FT2232 Module</text>
<text x="255.3" y="22.9">CLK</text>
<text x="255.3" y="20.3">DI</text>
<text x="266.8" y="20.3">TDO</text>
<text x="266.9" y="22.9">TCK</text>
<text x="273.6" y="20.3">MISO</text>
<text x="36" y="29.2">USB_P</text>
<text x="74.9" y="25.4">USB_N</text>
<text x="74.9" y="27.9">USB_P</text>
<text x="255.3" y="25.4">CS</text>
<text x="266.8" y="25.4">TMS</text>
<text x="35.9" y="31.7">USB_N</text>
<text x="115.8" y="30.5">AD0</text>
<text x="115.8" y="33">AD1</text>
<text x="115.8" y="35.6">AD2</text>
<text x="222.6" y="31.7">VREF</text>
<text x="115.8" y="40.6">AD4</text>
<text x="115.8" y="38.1">AD3</text>
<text x="184.1" y="36.8">AD0</text>
<text x="184.1" y="41.9">AD4</text>
<text x="184.1" y="39.4">AD2</text>
<text x="220.1" y="36.8">ENABLE</text>
<text x="231.9" y="39.4">UART_TX</text>
<text x="231.9" y="41.9">UART_RTS</text>
<text x="115.8" y="43.2">AD5</text>
<text x="115.8" y="45.7">AD6</text>
<text x="184.1" y="44.4">BD0</text>
<text x="184.1" y="47">BD1</text>
<text x="231.8" y="44.4">UART_DTR</text>
<text x="237.7" y="47">CLK</text>
<text x="184.1" y="52.1">BD4</text>
<text x="184.1" y="49.5">BD3</text>
<text x="238.7" y="49.5">DO</text>
<text x="238.8" y="52.1">CS</text>
<text x="113.4" y="58.4">RXLED</text>
<text x="184.1" y="54.6">BD5</text>
<text x="236.6" y="54.6">SRST</text>
<text x="236.7" y="57.1">TRST</text>
<text x="113.6" y="61">TXLED</text>
<text x="26.7" y="66.2">Sheet: Power Regulators</text>
<text x="115.8" y="71.1">BD0</text>
<text x="53.8" y="74.9">VTARGET</text>
<text x="57.5" y="72.4">VREF</text>
<text x="115.8" y="76.2">BD2</text>
<text x="115.8" y="73.7">BD1</text>
<text x="26.7" y="82.9">File: power.sch</text>
<text x="115.8" y="83.8">BD5</text>
<text x="115.8" y="81.3">BD4</text>
<text x="115.8" y="78.7">BD3</text>
<text x="222.6" y="80">VREF</text>
<text x="170.2" y="87.6">AD3</text>
<text x="170.2" y="85.1">AD1</text>
<text x="219.7" y="87.6">UART_RX</text>
<text x="220.1" y="85.1">ENABLE</text>
<text x="170.2" y="90.2">AD5</text>
<text x="170.2" y="92.7">AD6</text>
<text x="170.2" y="95.2">BD2</text>
<text x="219.7" y="95.2">UART_DCD</text>
<text x="219.7" y="92.7">UART_DSR</text>
<text x="219.7" y="90.2">UART_CTS</text>
<text x="219.7" y="97.8">DI</text>
<text x="112.1" y="111.8">ENABLE</text>
<text x="86.4" y="115.9">File: ft2232_submod.sch</text>
<text x="245.1" y="121.9">VREF</text>
<text x="22.6" y="136.1" transform="rotate(-90 22.6 136.1)">RXLED</text>
<text x="30.2" y="136.1" transform="rotate(-90 30.2 136.1)">TXLED</text>
<text x="51.8" y="136.1" transform="rotate(-90 51.8 136.1)">ENABLE</text>
<text x="73.7" y="142.2">CS</text>
<text x="91.9" y="142.2">VTARGET</text>
<text x="128.7" y="142.2">VTARGET</text>
<text x="151.5" y="138.4">VREF</text>
<text x="73.7" y="144.8">MISO</text>
<text x="95.8" y="149.9">MOSI</text>
<text x="96.7" y="147.3">CLK</text>
<text x="133.4" y="149.9">SDA</text>
<text x="133.6" y="147.3">SCL</text>
<text x="161.5" y="147.3">CLK</text>
<text x="163.3" y="149.9">DI</text>
<text x="12.7" y="152.4">TDO</text>
<text x="12.7" y="154.9">SWDIO</text>
<text x="26.7" y="165.1">TDI</text>
<text x="106.7" y="166.4">VTARGET</text>
<text x="128.7" y="166.4">VTARGET</text>
<text x="72.4" y="170.2">VTARGET</text>
<text x="94.3" y="170.2">SWDIO</text>
<text x="96.7" y="172.7">TCK</text>
<text x="106.7" y="174">TMS</text>
<text x="106.7" y="171.4">TDI</text>
<text x="106.7" y="168.9">TRST</text>
<text x="147.3" y="174">UART_RTS</text>
<text x="147.3" y="171.4">UART_RX</text>
<text x="147.3" y="168.9">UART_TX</text>
<text x="106.7" y="176.5">TCK</text>
<text x="147.3" y="179.1">UART_DTR</text>
<text x="147.3" y="176.5">UART_CTS</text>
<text x="95.6" y="180.3">SRST</text>
<text x="106.7" y="184.1">SRST</text>
<text x="106.7" y="181.6">TDO</text>
<text x="147.3" y="184.1">UART_DCD</text>
<text x="147.3" y="181.6">UART_DSR</text>
<text x="147.3" y="186.7">VTARGET</text>
</g>
<g font-size="1.8" fill="#848400">
<text x="87.9" y="26.3">USB_DM</text>
<text x="87.9" y="28.8">USB_DP</text>
<text x="101.7" y="33.9">ADBUS1</text>
<text x="101.7" y="31.4">ADBUS0</text>
<text x="101.7" y="41.5">ADBUS4</text>
<text x="101.7" y="39">ADBUS3</text>
<text x="101.7" y="36.4">ADBUS2</text>
<text x="101.7" y="46.6">ADBUS6</text>
<text x="101.7" y="44.1">ADBUS5</text>
<text x="101.7" y="51.7">ACBUS0</text>
<text x="101.7" y="49.1">ADBUS7</text>
<text x="101.7" y="59.3">ACBUS3</text>
<text x="101.7" y="56.8">ACBUS2</text>
<text x="101.7" y="54.2">ACBUS1</text>
<text x="101.7" y="64.4">ACBUS5</text>
<text x="101.7" y="61.8">ACBUS4</text>
<text x="28.2" y="68.2">Vin</text>
<text x="46.3" y="68.2">3v3</text>
<text x="46.3" y="70.7">1v8</text>
<text x="101.7" y="69.5">ACBUS7</text>
<text x="101.7" y="66.9">ACBUS6</text>
<text x="43.2" y="75.8">Vtarget</text>
<text x="45.8" y="73.3">Vref</text>
<text x="101.7" y="77.1">BDBUS2</text>
<text x="101.7" y="74.5">BDBUS1</text>
<text x="101.7" y="72">BDBUS0</text>
<text x="101.7" y="82.2">BDBUS4</text>
<text x="101.7" y="79.6">BDBUS3</text>
<text x="101.7" y="89.8">BDBUS7</text>
<text x="101.7" y="87.2">BDBUS6</text>
<text x="101.7" y="84.7">BDBUS5</text>
<text x="101.7" y="94.9">BCBUS1</text>
<text x="101.7" y="92.3">BCBUS0</text>
<text x="101.7" y="99.9">BCBUS3</text>
<text x="101.7" y="97.4">BCBUS2</text>
<text x="101.7" y="107.6">BCBUS6</text>
<text x="101.7" y="105">BCBUS5</text>
<text x="101.7" y="102.5">BCBUS4</text>
<text x="101.7" y="110.1">BCBUS7</text>
<text x="102.4" y="112.6">PWREN</text>
</g>
</svg>
